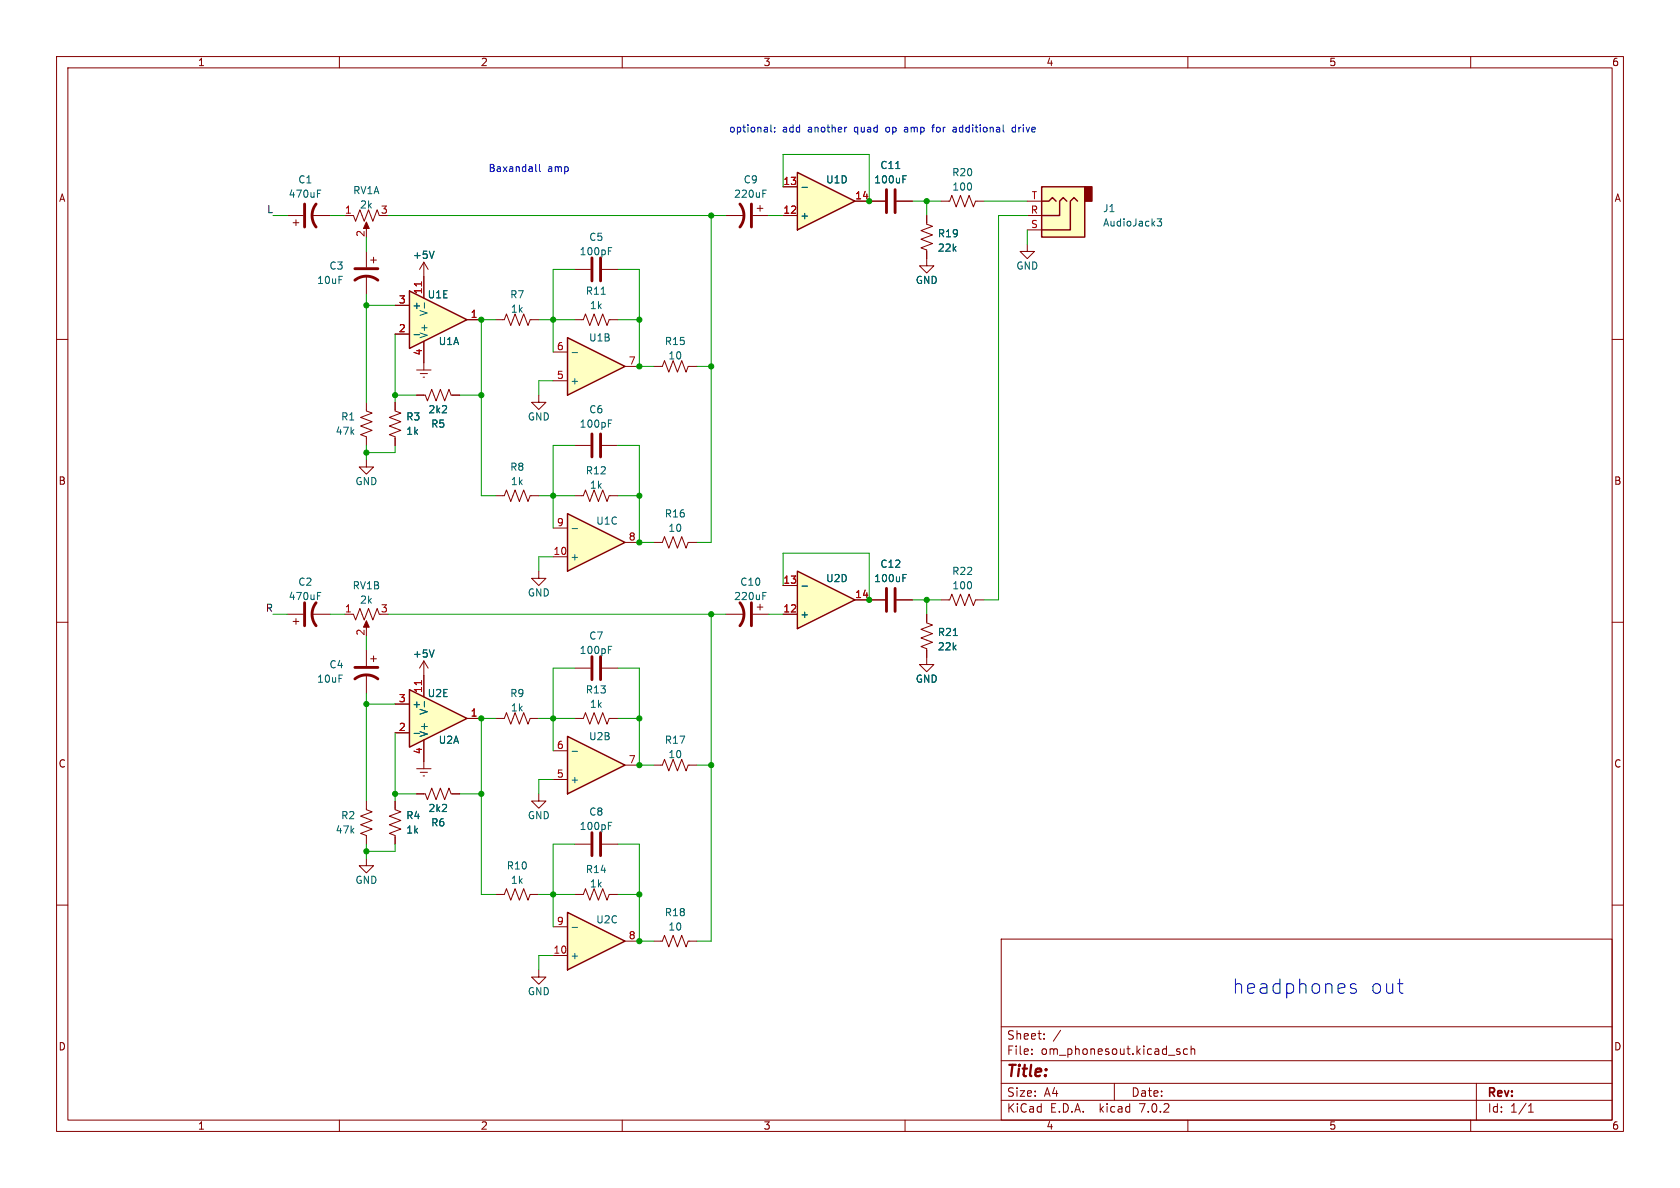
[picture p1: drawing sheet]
<svg xmlns="http://www.w3.org/2000/svg" width="297mm" height="210mm" viewBox="0 0 297 210" stroke-linecap="round" stroke-linejoin="round" font-family="sans-serif">
<g fill="none" stroke="#840000" stroke-width=".18">
<path d="M10 10h277v190h-277zM12 12h273v186h-273zM60 10v2M110 10v2M160 10v2M210 10v2M260 10v2M10 60h2M285 60h2M10 110h2M163.8 108.6v1.5l1 .4-2 .8 2 .7-2 .8 2 .7-2 .8 1 .4v1.5M285 110h2"/>
<path d="M10 160h2M69.8 141.6v1.5l1.1 .4-2.1 .8 2.1 .7-2.1 .8 2.1 .8-2.1 .7 1 .4v1.5M285 160h2M177 166h108v32h-108zM60 198v2M110 198v2M160 198v2M177 194.5h108M177 191.5h108M177 187.5h108M177 181.5h108M182.4 186.3v.1"/>
<path d="M182.4 185.5v.1M184.6 183.6v.1M184.6 182.8v.1M197 191.5v3M208.2 185.9l.4 .1v.2l-.2 .2h-.3M208.2 185.4l.4 .1M209.9 185.5l-.4-.1-.3 .3v.4l.2 .2h.5M210 198v2M210.6 185.5l.2-.1 .3 .1 .1 .9M210.6 184.9v1.5M260 198v2M261 191.5v6.5"/>
<path d="M270.2 196.6h.9M270.2 195.5l.4-.4v1.5"/>
</g>
<path d="M72.4 121.9l10.1 5.1-10.1 5.1z" fill="#ffffc2"/>
<path d="M72.4 121.9l10.1 5.1-10.1 5.1z" fill="none" stroke="#840000" stroke-width=".25"/>
<path d="M153.7 35.6h2.8M158.5 35.6h2.8M69.8 129.5h2.6M69.8 124.5h2.6M82.5 127h2.6" fill="none" stroke="#840000" stroke-width=".18"/>
<path d="M159.6 31.1h.6M73.2 129.6h1" fill="none" stroke="#006464" stroke-width=".18"/>
<path d="M156.7 33.5v4.1M158.2 33.5v4.1" fill="none" stroke="#840000" stroke-width=".51"/>
<path d="M100.3 90.8l10.2 5.1-10.2 5.1z" fill="#ffffc2"/>
<path d="M184.1 33h7.7v8.9h-7.7zM184.1 35.6h1.3l.7-.7 .6 .7M188.6 35.6l-.6-.7-.7 .7v2.5h-3.2M190.5 35.6l-.6-.7-.7 .7v5h-5.1M100.3 90.8l10.2 5.1-10.2 5.1z" fill="none" stroke="#840000" stroke-width=".25"/>
<g fill="none" stroke="#840000" stroke-width=".18">
<path d="M163.8 38.1v1.5l1 .4-2 .8 2 .7-2 .8 2 .8-2 .7 1 .4v2.8h1.3l-1.3 1.3-1.2-1.3h1.2M166.4 35.6h1.5l.4-1.1 .7 2.1 .8-2.1 .8 2.1 .7-2.1 .8 2.1 .4-1h1.5M181.6 38.1h2.5M181.6 35.6h2.5M181.6 43.2v1.3h1.3l-1.3 1.2-1.3-1.2h1.3M181.6 40.6h2.5M97.8 98.4h2.5M97.8 93.3h2.5M110.5 95.9h2.5M50.8 108.6h2.8M51.8 109.9h1M52.3 109.3v1.1"/>
<path d="M55.1 108.6h3.3M61 108.6h1.5l.4 1 .7-2 .8 2 .8-2 .7 2 .8-2 .4 1M64.8 110.1v1M74.9 119.4v3.8M101.6 118.1h2.8M106.4 118.1h2.8M128.3 108.6h3.3M133.1 108.6h2.8M133.9 107.3h1M134.4 106.8v1M73.7 135.9h2.5M74.3 136.5h1.3"/>
<path d="M74.8 137.2h.3M74.9 130.8v5.1M101.6 127h1.5l.4-1 .8 2 .7-2 .8 2 .8-2 .7 2 .4-1h1.5M115.6 135.3h1.5l.4-1.1 .7 2.1 .8-2.1 .8 2.1 .7-2.1 .8 2.1 .4-1h1.5M87.6 158.1h1.6l.3-1 .8 2 .8-2 .7 2 .8-2 .7 2 .4-1h1.5M101.6 158.1h1.5l.4-1 .8 2 .7-2 .8 2 .8-2 .7 2 .4-1h1.5M101.6 149.2h2.8M106.4 149.2h2.8M95.2 171.5v1.2h1.3l-1.3 1.3-1.2-1.3h1.2M115.6 166.4h1.5l.4-1 .7 2 .8-2 .8 2 .7-2 .8 2 .4-1h1.5"/>
</g>
<path d="M204.6 38.7h.8l-.5 .5 .4 .1v.5l-.2 .2-.5-.1M101.1 93.4h1M56.1 104.7h.6M107.6 114.3h.6M134.9 104.7h.6M75 124v1M107.6 145.4h.6" fill="none" stroke="#006464" stroke-width=".18"/>
<path d="M184.1 33h7.7v8.9h-7.7z" fill="#ffffc2" stroke="#ffffc2" stroke-width=".18"/>
<path d="M191.8 33h1.2v2.6h-1.2z" fill="#840000" stroke="#840000" stroke-width=".25"/>
<path d="M53.8 106.6v4M55.9 106.6a3.3 3.3 0 0 0 0 4M104.6 116.1v4M106.2 116.1v4M130.8 106.6a3.3 3.3 0 0 1 0 4M132.8 106.6v4M104.6 147.2v4.1M106.2 147.2v4.1" fill="none" stroke="#840000" stroke-width=".51"/>
<path d="M64.8 109.7l.5 1.2h-1z" fill="#840000" stroke="#840000" stroke-width=".18"/>
<path d="M74.5 120.3v.7" fill="none" stroke="#a90000" stroke-width=".18"/>
<path d="M100.3 161.3l10.2 5.1-10.2 5.1z" fill="#ffffc2"/>
<path d="M100.3 161.3l10.2 5.1-10.2 5.1z" fill="none" stroke="#840000" stroke-width=".25"/>
<path d="M97.8 168.9h2.5M97.8 163.8h2.5M110.5 166.4h2.5" fill="none" stroke="#840000" stroke-width=".18"/>
<path d="M101.1 163.9h1" fill="none" stroke="#006464" stroke-width=".18"/>
<path d="M141 30.5l10.1 5.1-10.1 5z" fill="#ffffc2"/>
<path d="M141 30.5l10.1 5.1-10.1 5z" fill="none" stroke="#840000" stroke-width=".25"/>
<path d="M128.3 38.1h3.3M133.1 38.1h2.8M133.9 36.8h1M134.4 36.3v1M138.4 38.1h2.6M138.4 33h2.6M151.1 35.6h2.6M163.8 116.2v1.3h1.3l-1.3 1.2-1.2-1.2h1.2M166.4 106h1.5l.4-1 .7 2.1 .8-2.1 .8 2.1 .7-2.1 .8 2.1 .4-1.1h1.5M64.8 141.6v1.5l1 .4-2 .8 2 .7-2 .8 2 .8-2 .7 1 .4v1.5M73.7 140.3h1.5l.4 1.1 .7-2.1 .8 2.1 .8-2.1 .7 2.1 .8-2.1 .4 1h1.5M95.2 140.3v1.3h1.3l-1.3 1.3-1.2-1.3h1.2" fill="none" stroke="#840000" stroke-width=".18"/>
<path d="M134.9 33.6h.6M141.8 33.1h.9" fill="none" stroke="#006464" stroke-width=".18"/>
<path d="M130.8 36.1a3.3 3.3 0 0 1 0 4M132.8 36.1v4" fill="none" stroke="#840000" stroke-width=".51"/>
<path d="M141 101l10.1 5-10.1 5.1z" fill="#ffffc2"/>
<path d="M141 101l10.1 5-10.1 5.1z" fill="none" stroke="#840000" stroke-width=".25"/>
<g fill="none" stroke="#840000" stroke-width=".18">
<path d="M50.8 38.1h2.8M51.8 39.4h1M52.3 38.9v1M55.1 38.1h3.3M61 38.1h1.5l.4 1 .7-2 .8 2 .8-2 .7 2 .8-2 .4 1M64.8 39.6v1M64.8 44.5v2.7M64.8 48.8v3.3M65.5 46h1M66 45.5v1M101.6 56.5h1.5l.4-1 .8 2 .7-2 .8 2 .8-2 .7 2 .4-1h1.5M64.8 71.1v1.5l1 .4-2 .8 2 .7-2 .8 2 .8-2 .7 1 .4v1.5"/>
<path d="M69.8 71.1v1.5l1.1 .4-2.1 .8 2.1 .7-2.1 .8 2.1 .8-2.1 .7 1 .4v1.5M64.8 81.3v1.3h1.2l-1.2 1.2-1.3-1.2h1.3M64.8 114.9v2.8M64.8 119.3v3.3M65.5 116.5h1M66 116v1M74.9 116.8l-.7 1.3M74.9 116.8v2.6M74.9 116.8l.8 1.3M138.4 108.6h2.6M138.4 103.5h2.6M151.1 106h5.4"/>
<path d="M158.5 106h2.8M87.6 127h1.6l.3-1 .8 2 .8-2 .7 2 .8-2 .7 2 .4-1h1.5M64.8 151.8v1.2h1.2l-1.2 1.3-1.3-1.3h1.3"/>
</g>
<path d="M56.1 33.6h.6M76.7 114.9l-.4 1.3M141.8 103.6h.9M159.6 101.6h.6" fill="none" stroke="#006464" stroke-width=".18"/>
<path d="M53.8 36.1v4M55.9 36.1a3.3 3.3 0 0 0 0 4M62.7 49.5a3.3 3.3 0 0 1 4.1 0M62.7 47.5h4.1M62.7 118h4.1M156.7 104v4.1M158.2 104v4.1M62.7 120a3.3 3.3 0 0 1 4.1 0" fill="none" stroke="#840000" stroke-width=".51"/>
<path d="M64.8 39.2l.5 1.2h-1z" fill="#840000" stroke="#840000" stroke-width=".18"/>
<path d="M100.3 59.7l10.2 5.1-10.2 5.1z" fill="#ffffc2"/>
<path d="M100.3 59.7l10.2 5.1-10.2 5.1z" fill="none" stroke="#840000" stroke-width=".25"/>
<path d="M74.9 48.9v3.8M101.6 47.6h2.8M106.4 47.6h2.8M73.7 65.4h2.5M74.3 66h1.3M74.8 66.7h.3M74.9 60.3v5.1M97.8 67.3h2.5M97.8 62.2h2.5M110.5 64.8h2.5" fill="none" stroke="#840000" stroke-width=".18"/>
<path d="M75 53.5v1M107.6 43.8h.6M101.1 62.3h1" fill="none" stroke="#006464" stroke-width=".18"/>
<path d="M104.6 45.6v4.1M106.2 45.6v4.1" fill="none" stroke="#840000" stroke-width=".51"/>
<path d="M74.5 49.8v.8" fill="none" stroke="#a90000" stroke-width=".18"/>
<path d="M72.4 51.4l10.1 5.1-10.1 5.1z" fill="#ffffc2"/>
<path d="M72.4 51.4l10.1 5.1-10.1 5.1z" fill="none" stroke="#840000" stroke-width=".25"/>
<g fill="none" stroke="#840000" stroke-width=".18">
<path d="M69.8 59.1h2.6M69.8 54h2.6M74.9 46.4l-.7 1.2M74.9 46.4v2.5M74.9 46.4l.8 1.2M82.5 56.5h2.6M87.6 56.5h1.6l.3-1 .8 2 .8-2 .7 2 .8-2 .7 2 .4-1h1.5M73.7 69.9h1.5l.4 1 .7-2.1 .8 2.1 .8-2.1 .7 2.1 .8-2.1 .4 1.1h1.5M95.2 69.9v1.2h1.3l-1.3 1.3-1.2-1.3h1.2M101.6 78.7h2.8M106.4 78.7h2.8M115.6 64.8h1.5l.4-1 .7 2 .8-2 .8 2 .7-2 .8 2 .4-1h1.5"/>
<path d="M87.6 87.6h1.6l.3-1 .8 2 .8-2 .7 2 .8-2 .7 2 .4-1h1.5M101.6 87.6h1.5l.4-1 .8 2 .7-2 .8 2 .8-2 .7 2 .4-1h1.5M115.6 95.9h1.5l.4-1 .7 2 .8-2 .8 2 .7-2 .8 2 .4-1h1.5"/>
</g>
<path d="M73.2 59.2h1M76.7 44.4l-.4 1.3M107.6 74.2h.6" fill="none" stroke="#006464" stroke-width=".18"/>
<path d="M104.6 76.7v4.1M106.2 76.7v4.1" fill="none" stroke="#840000" stroke-width=".51"/>
<path d="M100.3 130.2l10.2 5.1-10.2 5z" fill="#ffffc2"/>
<path d="M100.3 130.2l10.2 5.1-10.2 5z" fill="none" stroke="#840000" stroke-width=".25"/>
<g fill="none" stroke="#840000" stroke-width=".18">
<path d="M138.4 38.1h2.6M138.4 33h2.6M151.1 35.6h5.4M158.5 35.6h2.8M163.8 38.1v1.3M69.8 59.1h2.6M69.8 54h2.6M74.9 48.9v3.8M82.5 56.5h2.6M163.8 44.5v1.2M69.8 71.1v1.3M69.8 77.5v1.2"/>
<path d="M73.7 69.9h1.2M74.9 60.3v3.8M80 69.9h1.3M74.9 119.4v3.8M95.2 101v1.2h1.3l-1.3 1.3-1.2-1.3h1.2M138.4 108.6h2.6M138.4 103.5h2.6M151.1 106h5.4M158.5 106h2.8M163.8 108.6v1.3M163.8 114.9v1.3M69.8 129.5h2.6"/>
<path d="M69.8 124.5h2.6M74.9 130.8v3.8M82.5 127h2.6M97.8 137.8h2.5M97.8 132.7h2.5M110.5 135.3h2.5M69.8 141.6v1.3M69.8 148v1.2M73.7 140.3h1.2M80 140.3h1.3"/>
</g>
<path d="M141.8 33.1h.9M159.6 31.1h.6M73.2 59.2h1M75 53.5v1M76.7 44.4l-.4 1.3M76.7 114.9l-.4 1.3M141.8 103.6h.9M159.6 101.6h.6M73.2 129.6h1M75 124v1M101.1 132.8h1" fill="none" stroke="#006464" stroke-width=".18"/>
<path d="M94.7 29.1v1l.2 .2M95.4 29.1v1l.2 .2M136.3 22.1v1.1l.2 .1M136.9 23.2v.1M136.9 22.6v.1M149.7 22.5l-.2 .1M164.7 22.5h.5M168.6 22.5l-.1 .1M168.6 22.9l-.1 .1 .1 .3M177.3 22.1v1.1l.2 .1M179.2 22.5l-.3 .2v.4l.3 .2M239.7 174l-.6-.1-.4 .4 .2 .3 .8 .3 .1 .2-.1 .4-.2 .1-.8-.1" fill="none" stroke="#0000c2" stroke-width=".18"/>
<g fill="none" stroke="#009600" stroke-width=".18">
<path d="M48.3 38.1h2.5M58.4 38.1h2.6M68.6 38.1h59.7M125.7 38.1v57.8h-2.5M135.9 38.1h2.5M138.4 33v-5.7h15.3v8.3M161.3 35.6h5.1M163.8 35.6v2.5M174 35.6h7.6M181.6 38.1h-5.1v67.9h-2.5M64.8 41.9v2.6M64.8 52.1v19"/>
<path d="M64.8 54h5M69.8 59.1v12M87.6 56.5h-2.5v31.1h2.5M95.2 56.5h6.4M101.6 47.6h-3.8v14.6M109.2 47.6h3.8v17.2h2.6M109.2 56.5h3.8M181.6 40.6v2.6M64.8 78.7v2.6M69.8 78.7v1.3h-5M69.8 69.9h3.9M81.3 69.9h3.8"/>
<path d="M97.8 67.3h-2.6v2.6M101.6 78.7h-3.8v14.6M109.2 78.7h3.8v17.2h2.6M123.2 64.8h2.5M95.2 87.6h6.4M97.8 98.4h-2.6v2.6M109.2 87.6h3.8M48.3 108.6h2.5M58.4 108.6h2.6M64.8 112.4v2.5M68.6 108.6h59.7M101.6 118.1h-3.8v14.6"/>
<path d="M109.2 118.1h3.8v17.2h2.6M125.7 108.6v57.8h-2.5M135.9 108.6h2.5M138.4 103.5v-5.7h15.3v8.2M161.3 106h5.1M163.8 106v2.6M64.8 124.5h5M64.8 122.6v19M69.8 129.5v12.1M87.6 127h-2.5v31.1h2.5M95.2 127h6.4M97.8 137.8h-2.6v2.5"/>
<path d="M109.2 127h3.8M123.2 135.3h2.5M64.8 149.2v2.6M69.8 149.2v1.3h-5M69.8 140.3h3.9M81.3 140.3h3.8M95.2 158.1h6.4M101.6 149.2h-3.8v14.6M109.2 149.2h3.8v17.2h2.6M109.2 158.1h3.8M97.8 168.9h-2.6v2.6"/>
</g>
<path d="M74.5 49.8v.8M74.5 120.3v.7" fill="none" stroke="#a90000" stroke-width=".18"/>
<g fill="#009600" stroke="#009600" stroke-width=".18">
<circle cx="125.7" cy="135.3" r=".46"/>
<circle cx="97.8" cy="158.1" r=".46"/>
<circle cx="113" cy="166.4" r=".46"/>
<circle cx="113" cy="158.1" r=".46"/>
<circle cx="125.7" cy="38.1" r=".46"/>
<circle cx="113" cy="56.5" r=".46"/>
<circle cx="125.7" cy="64.8" r=".46"/>
<circle cx="153.7" cy="106" r=".46"/>
<circle cx="163.8" cy="106" r=".46"/>
<circle cx="153.7" cy="35.6" r=".46"/>
<circle cx="163.8" cy="35.6" r=".46"/>
<circle cx="125.7" cy="108.6" r=".46"/>
<circle cx="85.1" cy="127" r=".46"/>
<circle cx="69.8" cy="140.3" r=".46"/>
<circle cx="85.1" cy="140.3" r=".46"/>
<circle cx="64.8" cy="150.5" r=".46"/>
<circle cx="97.8" cy="127" r=".46"/>
<circle cx="64.8" cy="124.5" r=".46"/>
<circle cx="64.8" cy="80" r=".46"/>
<circle cx="85.1" cy="69.9" r=".46"/>
<circle cx="85.1" cy="56.5" r=".46"/>
<circle cx="64.8" cy="54" r=".46"/>
<circle cx="97.8" cy="56.5" r=".46"/>
<circle cx="69.8" cy="69.9" r=".46"/>
<circle cx="113" cy="64.8" r=".46"/>
<circle cx="97.8" cy="87.6" r=".46"/>
<circle cx="113" cy="95.9" r=".46"/>
<circle cx="113" cy="87.6" r=".46"/>
<circle cx="113" cy="135.3" r=".46"/>
<circle cx="113" cy="127" r=".46"/>
</g>
<g font-size="3.5" fill="#0000c2">
<text x="217.8" y="175.9">headphones</text>
<text x="242.1" y="175.9">out</text>
</g>
<text font-size="2.8" fill="#840000" x="178" y="190.8">Title:</text>
<g font-size="2.1" fill="#840000">
<text x="178" y="183.9">Sheet:</text>
<text x="186.2" y="183.9">/</text>
<text x="178" y="186.6">File:</text>
<text x="184" y="186.6">om_phonesout.kicad_sch</text>
<text x="178" y="196.8">KiCad</text>
<text x="178" y="194">Size:</text>
<text x="184.6" y="194">A4</text>
<text x="185.7" y="196.8">E.D.A.</text>
<text x="194.4" y="196.8">kicad</text>
<text x="200" y="194">Date:</text>
<text x="201.5" y="196.8">7.0.2</text>
<text x="263" y="194.2">Rev:</text>
<text x="263" y="196.8">Id:</text>
<text x="267" y="196.8">1/1</text>
</g>
<g font-size="1.8" fill="#840000">
<text x="35" y="11.8">1</text>
<text x="85" y="11.8">2</text>
<text x="135" y="11.8">3</text>
<text x="185" y="11.8">4</text>
<text x="235" y="11.8">5</text>
<text x="285" y="11.8">6</text>
<text x="10.4" y="35.8">A</text>
<text x="285.4" y="35.8">A</text>
<text x="10.3" y="85.8">B</text>
<text x="285.3" y="85.8">B</text>
<text x="10.3" y="135.8">C</text>
<text x="285.3" y="135.8">C</text>
<text x="10.3" y="185.8">D</text>
<text x="285.3" y="185.8">D</text>
<text x="35" y="199.8">1</text>
<text x="85" y="199.8">2</text>
<text x="135" y="199.8">3</text>
<text x="185" y="199.8">4</text>
<text x="235" y="199.8">5</text>
<text x="285" y="199.8">6</text>
</g>
<g font-size="1.8" fill="#0000c2">
<text x="128.9" y="23.5">optional:</text>
<text x="138.3" y="23.5">add</text>
<text x="142.9" y="23.5">another</text>
<text x="151.2" y="23.5">quad</text>
<text x="156.9" y="23.5">op</text>
<text x="160.3" y="23.5">amp</text>
<text x="165.3" y="23.5">for</text>
<text x="169.1" y="23.5">additional</text>
<text x="179.7" y="23.5">drive</text>
<text x="86.4" y="30.5">Baxandall</text>
<text x="96.8" y="30.5">amp</text>
</g>
<g font-size="1.8" fill="#006464">
<text x="51" y="35.1">470uF</text>
<text x="52.7" y="32.6">C1</text>
<text x="62.4" y="34.5">RV1A</text>
<text x="129.7" y="35.1">220uF</text>
<text x="131.4" y="32.6">C9</text>
<text x="146" y="32.6">U1D</text>
<text x="154.5" y="32.6">100uF</text>
<text x="155.6" y="30">C11</text>
<text x="168.3" y="31.3">R20</text>
<text x="168.3" y="33.8">100</text>
<text x="63.6" y="37">2k</text>
<text x="141.5" y="38.9">+</text>
<text x="195" y="37.7">J1</text>
<text x="195" y="40.2">AudioJack3</text>
<text x="58.2" y="47.8">C3</text>
<text x="72.9" y="45.9">+5V</text>
<text x="102.4" y="45.3">100pF</text>
<text x="104.1" y="42.7">C5</text>
<text x="165.7" y="42.1">R19</text>
<text x="165.7" y="44.6">22k</text>
<text x="179.6" y="47.8">GND</text>
<text x="56" y="50.4">10uF</text>
<text x="75.6" y="52.9">U1E</text>
<text x="90.1" y="52.9">R7</text>
<text x="103.5" y="52.3">R11</text>
<text x="161.8" y="50.4">GND</text>
<text x="72.9" y="54.8">+</text>
<text x="75.8" y="59.8" transform="rotate(-90 75.8 59.8)">V+</text>
<text x="75.8" y="56" transform="rotate(-90 75.8 56)">V-</text>
<text x="90.3" y="55.4">1k</text>
<text x="104.2" y="54.8">1k</text>
<text x="77.5" y="61.2">U1A</text>
<text x="104.1" y="60.5">U1B</text>
<text x="117.5" y="61.2">R15</text>
<text x="118.1" y="63.7">10</text>
<text x="100.8" y="68.1">+</text>
<text x="59.3" y="77">47k</text>
<text x="60.3" y="74.5">R1</text>
<text x="71.8" y="74.5">R3</text>
<text x="71.8" y="77">1k</text>
<text x="75.7" y="73.2">2k2</text>
<text x="76.2" y="75.8">R5</text>
<text x="93.3" y="74.5">GND</text>
<text x="102.4" y="75.8">100pF</text>
<text x="104.1" y="73.2">C6</text>
<text x="90.1" y="83.4">R8</text>
<text x="62.8" y="85.9">GND</text>
<text x="90.3" y="85.9">1k</text>
<text x="103.5" y="84">R12</text>
<text x="104.2" y="86.6">1k</text>
<text x="105.3" y="92.9">U1C</text>
<text x="117.5" y="91.6">R16</text>
<text x="118.1" y="94.2">10</text>
<text x="100.8" y="99.3">+</text>
<text x="155.6" y="100.5">C12</text>
<text x="168.3" y="101.8">R22</text>
<text x="51" y="106.2">470uF</text>
<text x="52.7" y="103.7">C2</text>
<text x="62.3" y="104.3">RV1B</text>
<text x="63.6" y="106.9">2k</text>
<text x="93.3" y="105.6">GND</text>
<text x="129.7" y="106.2">220uF</text>
<text x="130.8" y="103.7">C10</text>
<text x="146" y="103.1">U2D</text>
<text x="154.5" y="103.1">100uF</text>
<text x="168.3" y="104.3">100</text>
<text x="104.1" y="113.2">C7</text>
<text x="141.5" y="109.4">+</text>
<text x="165.7" y="112.6">R21</text>
<text x="58.2" y="118.3">C4</text>
<text x="72.9" y="116.4">+5V</text>
<text x="102.4" y="115.8">100pF</text>
<text x="165.7" y="115.1">22k</text>
<text x="56" y="120.8">10uF</text>
<text x="72.9" y="125.3">+</text>
<text x="75.6" y="123.4">U2E</text>
<text x="90.1" y="123.4">R9</text>
<text x="90.3" y="125.9">1k</text>
<text x="103.5" y="122.7">R13</text>
<text x="104.2" y="125.3">1k</text>
<text x="161.8" y="120.8">GND</text>
<text x="75.8" y="130.3" transform="rotate(-90 75.8 130.3)">V+</text>
<text x="75.8" y="126.5" transform="rotate(-90 75.8 126.5)">V-</text>
<text x="77.5" y="131.6">U2A</text>
<text x="104.1" y="131">U2B</text>
<text x="117.5" y="131.6">R17</text>
<text x="118.1" y="134.2">10</text>
<text x="75.7" y="143.7">2k2</text>
<text x="100.8" y="138.6">+</text>
<text x="59.3" y="147.5">47k</text>
<text x="60.3" y="145">R2</text>
<text x="71.8" y="145">R4</text>
<text x="71.8" y="147.5">1k</text>
<text x="76.2" y="146.2">R6</text>
<text x="93.3" y="145">GND</text>
<text x="102.4" y="146.9">100pF</text>
<text x="104.1" y="144.3">C8</text>
<text x="89.5" y="153.9">R10</text>
<text x="103.5" y="154.5">R14</text>
<text x="62.8" y="156.4">GND</text>
<text x="90.3" y="156.4">1k</text>
<text x="104.2" y="157">1k</text>
<text x="105.3" y="163.4">U2C</text>
<text x="117.5" y="162.1">R18</text>
<text x="118.1" y="164.7">10</text>
<text x="100.8" y="169.7">+</text>
<text x="93.3" y="176.1">GND</text>
</g>
<g font-size="1.8" fill="#a90000">
<text x="138.4" y="32.8">13</text>
<text x="151.1" y="35.3">14</text>
<text x="182.3" y="35.3">T</text>
<text x="60.9" y="37.8">1</text>
<text x="64.5" y="41.9" transform="rotate(-90 64.5 41.9)">2</text>
<text x="67.3" y="37.8">3</text>
<text x="138.4" y="37.8">12</text>
<text x="182.2" y="37.8">R</text>
<text x="182.2" y="40.4">S</text>
<text x="70.5" y="53.7">3</text>
<text x="74.7" y="52.1" transform="rotate(-90 74.7 52.1)">11</text>
<text x="70.5" y="58.8">2</text>
<text x="83.2" y="56.3">1</text>
<text x="74.7" y="62.9" transform="rotate(-90 74.7 62.9)">4</text>
<text x="98.4" y="62">6</text>
<text x="111.1" y="64.5">7</text>
<text x="98.4" y="67.1">5</text>
<text x="98.4" y="93.1">9</text>
<text x="111.1" y="95.6">8</text>
<text x="97.8" y="98.2">10</text>
<text x="138.4" y="103.3">13</text>
<text x="151.1" y="105.8">14</text>
<text x="60.9" y="108.3">1</text>
<text x="64.5" y="112.4" transform="rotate(-90 64.5 112.4)">2</text>
<text x="67.3" y="108.3">3</text>
<text x="138.4" y="108.3">12</text>
<text x="70.5" y="124.2">3</text>
<text x="74.7" y="122.6" transform="rotate(-90 74.7 122.6)">11</text>
<text x="70.5" y="129.3">2</text>
<text x="83.2" y="126.7">1</text>
<text x="74.7" y="133.4" transform="rotate(-90 74.7 133.4)">4</text>
<text x="98.4" y="137.5">5</text>
<text x="98.4" y="132.5">6</text>
<text x="111.1" y="135">7</text>
<text x="98.4" y="163.6">9</text>
<text x="111.1" y="166.1">8</text>
<text x="97.8" y="168.7">10</text>
</g>
<g font-size="1.8" fill="#0f0f0f">
<text x="47.1" y="37.8">L</text>
<text x="46.9" y="108.2">R</text>
</g>
</svg>
